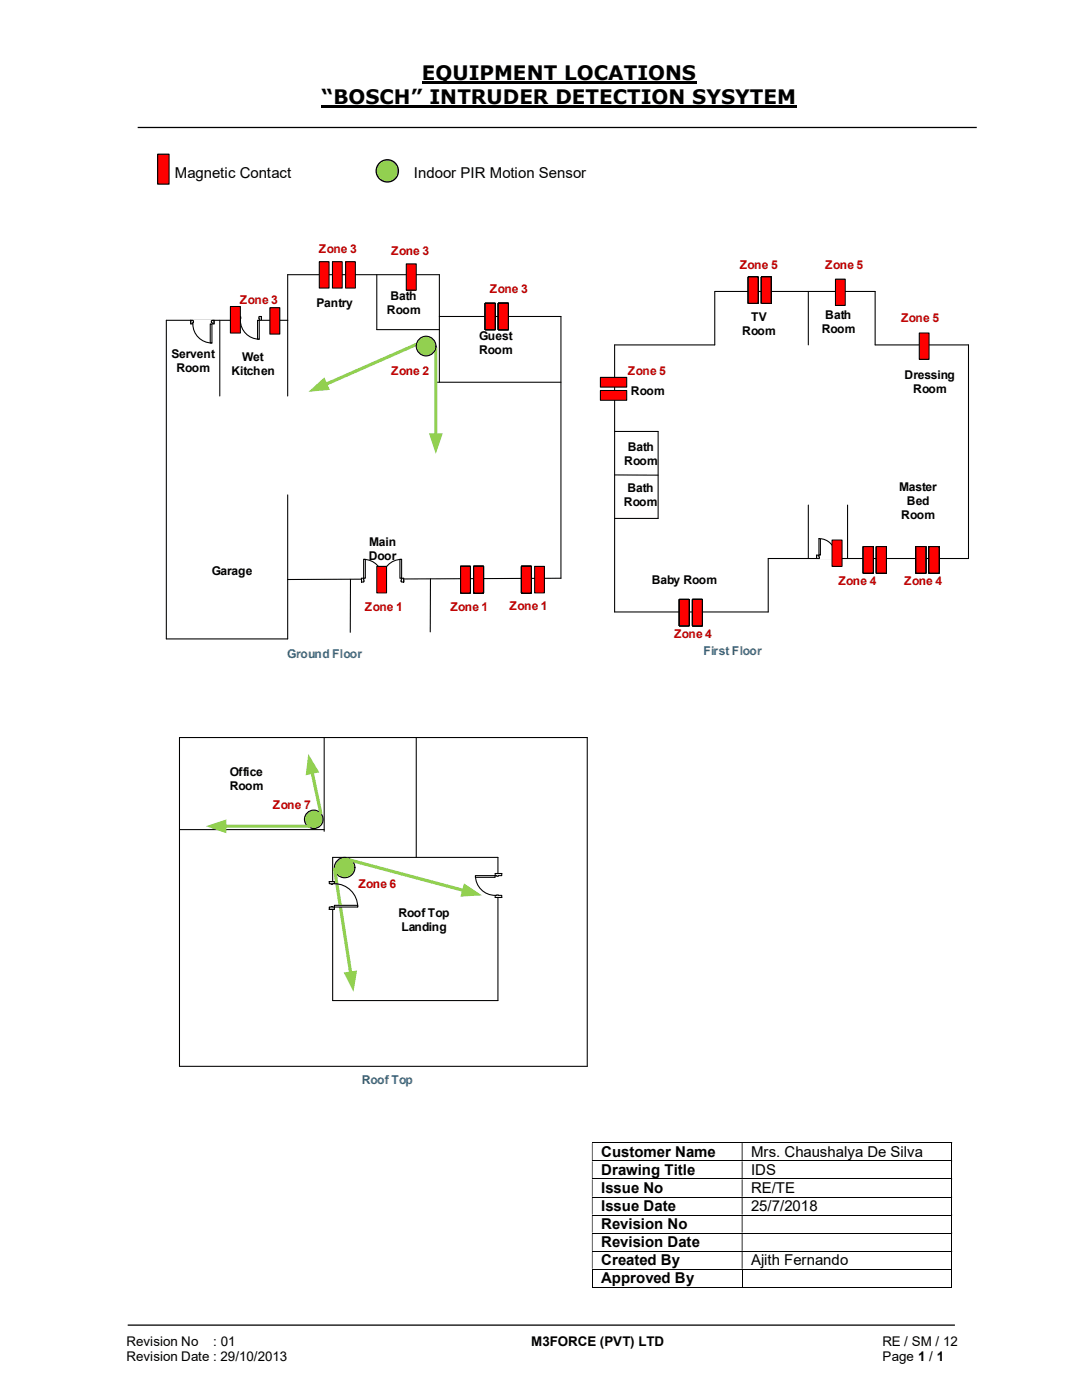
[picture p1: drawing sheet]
<svg xmlns="http://www.w3.org/2000/svg" width="216mm" height="279mm" viewBox="0 0 216 279" stroke-linecap="round" stroke-linejoin="round" font-family="sans-serif">
<path d="M84.2 16.4h54.8M64.2 21.3h94.8" fill="none" stroke="#000" stroke-width=".42"/>
<path d="M27.5 25.4h167.4M25.5 264.5h165" fill="none" stroke="#000" stroke-width=".25"/>
<path d="M31.5 30.8h2.2v5.9h-2.2z" fill-rule="evenodd" fill="#f00"/>
<path d="M31.5 30.8h2.2v5.9h-2.2z" fill="none" stroke="#000" stroke-width=".24"/>
<g fill="none" stroke="#000" stroke-width=".2">
<path d="M118.1 228h71.8M118.1 231.7h71.8M118.1 235.3h71.8M118.1 238.9h71.8M189.9 228.1v3.5M189.9 231.8v3.4M189.9 235.4v3.4M189.9 239v3.4M118.1 242.5h71.8M118.1 246.1h71.8M118.1 249.7h71.8M118.1 253.3h71.8"/>
<path d="M118.1 256.9h29.9M118.2 253.4v3.6M148.1 253.4v3.6M148.2 256.9h41.7M189.9 242.6v3.4M189.9 246.2v3.4M189.9 249.8v3.4M189.9 253.4v3.6"/>
</g>
<g fill="#000">
<path d="M189.9 228h.1v.1h-.1zM118.1 228.1h.1v3.5h-.1zM148 228.1h.2v3.5h-.2z" fill-rule="evenodd"/>
<path d="M189.9 231.6h.1v.2h-.1zM118.1 231.8h.1v3.4h-.1zM148 231.8h.2v3.4h-.2z" fill-rule="evenodd"/>
<path d="M189.9 235.2h.1v.2h-.1zM118.1 235.4h.1v3.4h-.1zM148 235.4h.2v3.4h-.2z" fill-rule="evenodd"/>
<path d="M189.9 238.8l.1 .2zM118.1 239h.1v3.4h-.1zM148 239h.2v3.4h-.2z" fill-rule="evenodd"/>
<path d="M189.9 242.4h.1v.2h-.1zM118.1 242.6h.1v3.4h-.1zM148 242.6h.2v3.4h-.2z" fill-rule="evenodd"/>
<path d="M189.9 246h.1v.2h-.1zM118.1 246.2h.1v3.4h-.1zM148 246.2h.2v3.4h-.2z" fill-rule="evenodd"/>
<path d="M189.9 249.6h.1v.2h-.1zM118.1 249.8h.1v3.4h-.1zM148 249.8h.2v3.4h-.2z" fill-rule="evenodd"/>
</g>
<path d="M189.9 253.2h.1v.2h-.1zM189.9 256.8h.1v.2h-.1z" fill="#000"/>
<path d="M75.2 54.8v11h12.5M43.9 63.9v15.1M57.4 63.9h-24.2v63.6h24.2v-28.7M87 76.3h24.9M87.7 76.3v-21.5h-30.3v24.2M87.7 63.2h24.2v52.2l-54.5 .3M69.9 115.6v10.6M35.8 147.2h81.4v65.6h-81.4" fill="none" stroke="#000" stroke-width=".21"/>
<path d="M83.1 68.7l-18.1 8" fill="none" stroke="#92d050" stroke-width=".64"/>
<path d="M61.6 78.2l3.1-2.9 1.1 2.5z" fill="#92d050"/>
<path d="M87 69.3v17.5" fill="none" stroke="#92d050" stroke-width=".64"/>
<path d="M85.6 86.5h2.7l-1.3 4.1z" fill="#92d050"/>
<path d="M142.6 58.2v10.6h-20v53.3h30.7v-10.6h40v-42.7h-18.7v-10.6h-31.9M161.3 58.2v10.6M122.6 86.1h8.7v17.4h-8.7M122.6 94.8h8.7M161.3 100.8v10.7M169.1 100.8v10.7" fill="none" stroke="#000" stroke-width=".21"/>
<path d="M47.5 63.1h4.7v.9h-4.7z" fill="#fff"/>
<path d="M47.5 63.1h4.7v.9h-4.7z" fill="none" stroke="#fff" stroke-width=".21"/>
<path d="M51.7 63.2h.5v.7h-.5zM47.5 63.2v.7h.5v-.7z" fill-rule="evenodd" fill="#fff"/>
<path d="M48 63.2h-.5v.7h.5v-.3M51.7 63.2h.5v.7h-.5v-.3" fill="none" stroke="#000" stroke-width=".21"/>
<path d="M51.6 63.2l.1 .4zM48 63.2v.4z" fill-rule="evenodd" fill="#fff"/>
<path d="M47.5 63.2v.7M48 63.9a3.8 3.8 0 0 0 3.7 3.8M48 63.2v.4M51.7 63.2v.4M52.2 63.2v.7" fill="none" stroke="#000" stroke-width=".21"/>
<path d="M51.4 63.9h.3v3.8h-.3z" fill-rule="evenodd" fill="#fff"/>
<path d="M51.4 63.9h.3v3.8h-.3z" fill="none" stroke="#000" stroke-width=".21"/>
<path d="M38.1 63.9h4.6v.8h-4.6z" fill="#fff"/>
<path d="M38.1 63.9h4.6v.8h-4.6z" fill="none" stroke="#fff" stroke-width=".21"/>
<path d="M42.3 63.9h.4v.7h-.4zM38.1 63.9v.7h.4v-.7z" fill-rule="evenodd" fill="#fff"/>
<path d="M38.5 64l-.4-.1v.7h.4v-.3M42.3 64l.4-.1v.7h-.4v-.3" fill="none" stroke="#000" stroke-width=".21"/>
<path d="M42.2 64h.1v.3h-.1zM38.5 64v.3h.1v-.3z" fill-rule="evenodd" fill="#fff"/>
<path d="M38.1 63.9v.7M38.5 64h.1v.3h-.1M38.5 64.6a3.8 3.8 0 0 0 3.8 3.9M42.3 64h-.1v.3h.1M42.7 63.9v.7" fill="none" stroke="#000" stroke-width=".21"/>
<path d="M42 64.6h.3v3.9h-.3z" fill-rule="evenodd" fill="#fff"/>
<path d="M42 64.6h.3v3.9h-.3z" fill="none" stroke="#000" stroke-width=".21"/>
<path d="M72.1 115.4h8.5v.8h-8.5z" fill="#fff"/>
<path d="M72.1 115.4h8.5v.8h-8.5z" fill="none" stroke="#fff" stroke-width=".21"/>
<path d="M80.1 115.4v.8h.5v-.8zM72.1 115.4h.5v.8h-.5z" fill-rule="evenodd" fill="#fff"/>
<path d="M72.6 115.7v-.3h-.5v.8l.5-.1M80.1 115.7v-.3h.5v.8l-.5-.1" fill="none" stroke="#000" stroke-width=".21"/>
<path d="M80 115.7v.4h.1v-.4zM72.6 115.7v.4z" fill-rule="evenodd" fill="#fff"/>
<path d="M72.1 115.4v.8M72.6 111.6a3.8 3.8 0 0 1 3.7 3.8 3.8 3.8 0 0 1 3.8-3.8M72.6 115.7v.4M80.1 115.7h-.1v.4h.1M80.6 115.4v.8" fill="none" stroke="#000" stroke-width=".21"/>
<path d="M72.6 111.6h.3v3.8h-.3z" fill-rule="evenodd" fill="#fff"/>
<path d="M72.6 111.6h.3v3.8h-.3z" fill="none" stroke="#000" stroke-width=".21"/>
<path d="M79.8 111.6h.3v3.8h-.3z" fill-rule="evenodd" fill="#fff"/>
<path d="M79.8 111.6h.3v3.8h-.3zM35.8 147.2v65.6M64.7 147.2v18.7M83.1 147.2v23.9M35.8 165.6h28.9M66.4 171.1h33v28.6h-33z" fill="none" stroke="#000" stroke-width=".21"/>
<circle cx="68.8" cy="173.1" r="2.04" fill="#92d050"/>
<circle cx="68.8" cy="173.1" r="2.04" fill="none" stroke="#000" stroke-width=".21"/>
<path d="M69.3 171.5l23.2 6.2" fill="none" stroke="#92d050" stroke-width=".64"/>
<path d="M92.6 176.3l3.6 2.4-4.3 .2z" fill="#92d050"/>
<path d="M66.8 173.4l3.2 20.8" fill="none" stroke="#92d050" stroke-width=".64"/>
<g fill="#92d050">
<path d="M68.6 194.1l2.6-.4-.7 4.3z"/>
<circle cx="62.6" cy="163.5" r="1.85"/>
</g>
<circle cx="62.6" cy="163.5" r="1.85" fill="none" stroke="#000" stroke-width=".21"/>
<path d="M44.8 164.9h17" fill="none" stroke="#92d050" stroke-width=".64"/>
<path d="M41.1 164.9l4.1-1.4v2.8z" fill="#92d050"/>
<path d="M62.3 154.1l1.7 8.2" fill="none" stroke="#92d050" stroke-width=".64"/>
<path d="M61.5 150.5l2.2 3.6-2.7 .6z" fill="#92d050"/>
<path d="M98.8 174.3h1.4v4.8h-1.4z" fill-rule="evenodd" fill="#fff"/>
<path d="M98.8 174.3h1.4v4.8h-1.4z" fill="none" stroke="#fff" stroke-width=".21"/>
<path d="M98.8 174.3v.5h1.3v-.5zM98.8 178.7h1.3v.4h-1.3z" fill-rule="evenodd" fill="#fff"/>
<path d="M99.1 174.8h-.3v-.5h1.3v.5h-.7M99.1 178.7h-.3v.4h1.3v-.4h-.7" fill="none" stroke="#000" stroke-width=".21"/>
<path d="M99.1 174.8v.1h.3v-.1zM99.1 178.6l.3 .1z" fill-rule="evenodd" fill="#fff"/>
<path d="M94.9 174.8a3.9 3.9 0 0 0 3.9 3.9M98.8 174.3h1.3M98.8 179.1h1.3M99.1 174.8v.1h.3v-.1M99.1 178.7h.3" fill="none" stroke="#000" stroke-width=".21"/>
<path d="M94.9 174.8h3.9v.3h-3.9z" fill="#fff"/>
<path d="M94.9 174.8h3.9v.3h-3.9z" fill="none" stroke="#000" stroke-width=".21"/>
<path d="M65.7 175.9h1.1v5.6h-1.1z" fill-rule="evenodd" fill="#fff"/>
<path d="M65.7 175.9h1.1v5.6h-1.1z" fill="none" stroke="#fff" stroke-width=".21"/>
<path d="M65.7 181v.5h1v-.5zM65.7 175.9h1v.5h-1z" fill-rule="evenodd" fill="#fff"/>
<path d="M66.1 176.4h-.4v-.5h1v.5h-.3M66.1 181h-.4v.5h1v-.5h-.3" fill="none" stroke="#000" stroke-width=".21"/>
<path d="M66.1 180.9l.3 .1zM66.1 176.4h.3v.1h-.3z" fill-rule="evenodd" fill="#fff"/>
<path d="M65.7 175.9h1M66.1 176.4v.1h.3v-.1M66.7 176.4a4.6 4.6 0 0 1 4.7 4.6M65.7 181.5h1M66.1 181h.3" fill="none" stroke="#000" stroke-width=".21"/>
<path d="M66.7 180.7h4.7v.3h-4.7z" fill="#fff"/>
<path d="M85.9 115.5v10.6M66.7 180.7h4.7v.3h-4.7z" fill="none" stroke="#000" stroke-width=".21"/>
<circle cx="85" cy="69.1" r="1.97" fill="#92d050"/>
<circle cx="85" cy="69.1" r="1.97" fill="none" stroke="#000" stroke-width=".21"/>
<path d="M183.4 66.5h2v5.2h-2z" fill="#f00"/>
<path d="M183.4 66.5h2v5.2h-2z" fill="none" stroke="#000" stroke-width=".21"/>
<path d="M166.7 55.7h2v5.3h-2z" fill="#f00"/>
<path d="M166.7 55.7h2v5.3h-2z" fill="none" stroke="#000" stroke-width=".21"/>
<path d="M81.1 52.7h2v5.2h-2z" fill="#f00"/>
<path d="M81.1 52.7h2v5.2h-2z" fill="none" stroke="#000" stroke-width=".21"/>
<path d="M66.3 52.2h2v5.3h-2z" fill="#f00"/>
<path d="M66.3 52.2h2v5.3h-2z" fill="none" stroke="#000" stroke-width=".21"/>
<path d="M69 52.2h1.9v5.3h-1.9z" fill="#f00"/>
<path d="M69 52.2h1.9v5.3h-1.9z" fill="none" stroke="#000" stroke-width=".21"/>
<path d="M63.7 52.2h2v5.3h-2z" fill="#f00"/>
<path d="M63.7 52.2h2v5.3h-2z" fill="none" stroke="#000" stroke-width=".21"/>
<path d="M119.8 77.9h5.3v2h-5.3z" fill-rule="evenodd" fill="#f00"/>
<path d="M119.8 77.9h5.3v2h-5.3z" fill="none" stroke="#000" stroke-width=".21"/>
<path d="M119.8 75.3h5.3v2h-5.3z" fill-rule="evenodd" fill="#f00"/>
<path d="M119.8 75.3h5.3v2h-5.3z" fill="none" stroke="#000" stroke-width=".21"/>
<path d="M104.1 113h1.9v5.3h-1.9z" fill="#f00"/>
<path d="M104.1 113h1.9v5.3h-1.9z" fill="none" stroke="#000" stroke-width=".21"/>
<path d="M94.5 113h2v5.3h-2z" fill="#f00"/>
<path d="M94.5 113h2v5.3h-2z" fill="none" stroke="#000" stroke-width=".21"/>
<path d="M91.9 113h2v5.3h-2z" fill="#f00"/>
<path d="M91.9 113h2v5.3h-2z" fill="none" stroke="#000" stroke-width=".21"/>
<path d="M104.1 113h1.9v5.3h-1.9z" fill="#f00"/>
<path d="M104.1 113h1.9v5.3h-1.9z" fill="none" stroke="#000" stroke-width=".21"/>
<path d="M94.5 113h2v5.3h-2z" fill="#f00"/>
<path d="M94.5 113h2v5.3h-2z" fill="none" stroke="#000" stroke-width=".21"/>
<path d="M91.9 113h2v5.3h-2z" fill="#f00"/>
<path d="M91.9 113h2v5.3h-2z" fill="none" stroke="#000" stroke-width=".21"/>
<path d="M104.1 113h1.9v5.3h-1.9z" fill="#f00"/>
<path d="M104.1 113h1.9v5.3h-1.9z" fill="none" stroke="#000" stroke-width=".21"/>
<path d="M94.5 113h2v5.3h-2z" fill="#f00"/>
<path d="M94.5 113h2v5.3h-2z" fill="none" stroke="#000" stroke-width=".21"/>
<path d="M91.9 113h2v5.3h-2z" fill="#f00"/>
<path d="M91.9 113h2v5.3h-2z" fill="none" stroke="#000" stroke-width=".21"/>
<path d="M104.1 113h1.9v5.3h-1.9z" fill="#f00"/>
<path d="M104.1 113h1.9v5.3h-1.9z" fill="none" stroke="#000" stroke-width=".21"/>
<path d="M94.5 113h2v5.3h-2z" fill="#f00"/>
<path d="M94.5 113h2v5.3h-2z" fill="none" stroke="#000" stroke-width=".21"/>
<path d="M91.9 113h2v5.3h-2z" fill="#f00"/>
<path d="M91.9 113h2v5.3h-2z" fill="none" stroke="#000" stroke-width=".21"/>
<path d="M104.1 113h1.9v5.3h-1.9z" fill="#f00"/>
<path d="M104.1 113h1.9v5.3h-1.9z" fill="none" stroke="#000" stroke-width=".21"/>
<path d="M94.5 113h2v5.3h-2z" fill="#f00"/>
<path d="M94.5 113h2v5.3h-2z" fill="none" stroke="#000" stroke-width=".21"/>
<path d="M91.9 113h2v5.3h-2z" fill="#f00"/>
<path d="M91.9 113h2v5.3h-2z" fill="none" stroke="#000" stroke-width=".21"/>
<path d="M104.1 113h1.9v5.3h-1.9z" fill="#f00"/>
<path d="M104.1 113h1.9v5.3h-1.9z" fill="none" stroke="#000" stroke-width=".21"/>
<path d="M94.5 113h2v5.3h-2z" fill="#f00"/>
<path d="M94.5 113h2v5.3h-2z" fill="none" stroke="#000" stroke-width=".21"/>
<path d="M91.9 113h2v5.3h-2z" fill="#f00"/>
<path d="M91.9 113h2v5.3h-2z" fill="none" stroke="#000" stroke-width=".21"/>
<path d="M104.1 113h1.9v5.3h-1.9z" fill="#f00"/>
<path d="M104.1 113h1.9v5.3h-1.9z" fill="none" stroke="#000" stroke-width=".21"/>
<path d="M94.5 113h2v5.3h-2z" fill="#f00"/>
<path d="M94.5 113h2v5.3h-2z" fill="none" stroke="#000" stroke-width=".21"/>
<path d="M104.1 113h1.9v5.3h-1.9z" fill="#f00"/>
<path d="M104.1 113h1.9v5.3h-1.9z" fill="none" stroke="#000" stroke-width=".21"/>
<path d="M94.5 113h2v5.3h-2z" fill="#f00"/>
<path d="M94.5 113h2v5.3h-2z" fill="none" stroke="#000" stroke-width=".21"/>
<path d="M104.1 113h1.9v5.3h-1.9z" fill="#f00"/>
<path d="M104.1 113h1.9v5.3h-1.9z" fill="none" stroke="#000" stroke-width=".21"/>
<path d="M94.5 113h2v5.3h-2z" fill="#f00"/>
<path d="M94.5 113h2v5.3h-2z" fill="none" stroke="#000" stroke-width=".21"/>
<path d="M106.7 113h1.9v5.3h-1.9z" fill="#f00"/>
<path d="M106.7 113h1.9v5.3h-1.9z" fill="none" stroke="#000" stroke-width=".21"/>
<path d="M46 61.2h2v5.3h-2z" fill="#f00"/>
<path d="M46 61.2h2v5.3h-2z" fill="none" stroke="#000" stroke-width=".21"/>
<path d="M53.8 61.4h2v5.3h-2z" fill="#f00"/>
<path d="M53.8 61.4h2v5.3h-2z" fill="none" stroke="#000" stroke-width=".21"/>
<path d="M75.2 113h1.9v5.3h-1.9z" fill="#f00"/>
<path d="M75.2 113h1.9v5.3h-1.9z" fill="none" stroke="#000" stroke-width=".21"/>
<path d="M99.4 60.5h2v5.3h-2z" fill="#f00"/>
<path d="M99.4 60.5h2v5.3h-2z" fill="none" stroke="#000" stroke-width=".21"/>
<path d="M96.8 60.5h2v5.3h-2z" fill="#f00"/>
<path d="M96.8 60.5h2v5.3h-2z" fill="none" stroke="#000" stroke-width=".21"/>
<path d="M99.4 60.5h2v5.3h-2z" fill="#f00"/>
<path d="M99.4 60.5h2v5.3h-2z" fill="none" stroke="#000" stroke-width=".21"/>
<path d="M96.8 60.5h2v5.3h-2z" fill="#f00"/>
<path d="M96.8 60.5h2v5.3h-2z" fill="none" stroke="#000" stroke-width=".21"/>
<path d="M99.4 60.5h2v5.3h-2z" fill="#f00"/>
<path d="M99.4 60.5h2v5.3h-2z" fill="none" stroke="#000" stroke-width=".21"/>
<path d="M96.8 60.5h2v5.3h-2z" fill="#f00"/>
<path d="M96.8 60.5h2v5.3h-2z" fill="none" stroke="#000" stroke-width=".21"/>
<path d="M99.4 60.5h2v5.3h-2z" fill="#f00"/>
<path d="M99.4 60.5h2v5.3h-2z" fill="none" stroke="#000" stroke-width=".21"/>
<path d="M96.8 60.5h2v5.3h-2z" fill="#f00"/>
<path d="M96.8 60.5h2v5.3h-2z" fill="none" stroke="#000" stroke-width=".21"/>
<path d="M99.4 60.5h2v5.3h-2z" fill="#f00"/>
<path d="M99.4 60.5h2v5.3h-2z" fill="none" stroke="#000" stroke-width=".21"/>
<path d="M96.8 60.5h2v5.3h-2z" fill="#f00"/>
<path d="M96.8 60.5h2v5.3h-2z" fill="none" stroke="#000" stroke-width=".21"/>
<path d="M99.4 60.5h2v5.3h-2z" fill="#f00"/>
<path d="M99.4 60.5h2v5.3h-2z" fill="none" stroke="#000" stroke-width=".21"/>
<path d="M96.8 60.5h2v5.3h-2z" fill="#f00"/>
<path d="M96.8 60.5h2v5.3h-2z" fill="none" stroke="#000" stroke-width=".21"/>
<path d="M99.4 60.5h2v5.3h-2z" fill="#f00"/>
<path d="M99.4 60.5h2v5.3h-2z" fill="none" stroke="#000" stroke-width=".21"/>
<path d="M99.4 60.5h2v5.3h-2z" fill="#f00"/>
<path d="M99.4 60.5h2v5.3h-2z" fill="none" stroke="#000" stroke-width=".21"/>
<path d="M99.4 60.5h2v5.3h-2z" fill="#f00"/>
<path d="M99.4 60.5h2v5.3h-2z" fill="none" stroke="#000" stroke-width=".21"/>
<path d="M151.9 55.3h2v5.2h-2z" fill="#f00"/>
<path d="M151.9 55.3h2v5.2h-2z" fill="none" stroke="#000" stroke-width=".21"/>
<path d="M149.3 55.3h2v5.2h-2z" fill="#f00"/>
<path d="M149.3 55.3h2v5.2h-2z" fill="none" stroke="#000" stroke-width=".21"/>
<path d="M151.9 55.3h2v5.2h-2z" fill="#f00"/>
<path d="M151.9 55.3h2v5.2h-2z" fill="none" stroke="#000" stroke-width=".21"/>
<path d="M149.3 55.3h2v5.2h-2z" fill="#f00"/>
<path d="M149.3 55.3h2v5.2h-2z" fill="none" stroke="#000" stroke-width=".21"/>
<path d="M151.9 55.3h2v5.2h-2z" fill="#f00"/>
<path d="M151.9 55.3h2v5.2h-2z" fill="none" stroke="#000" stroke-width=".21"/>
<path d="M149.3 55.3h2v5.2h-2z" fill="#f00"/>
<path d="M149.3 55.3h2v5.2h-2z" fill="none" stroke="#000" stroke-width=".21"/>
<path d="M151.9 55.3h2v5.2h-2z" fill="#f00"/>
<path d="M151.9 55.3h2v5.2h-2z" fill="none" stroke="#000" stroke-width=".21"/>
<path d="M149.3 55.3h2v5.2h-2z" fill="#f00"/>
<path d="M149.3 55.3h2v5.2h-2z" fill="none" stroke="#000" stroke-width=".21"/>
<path d="M151.9 55.3h2v5.2h-2z" fill="#f00"/>
<path d="M151.9 55.3h2v5.2h-2z" fill="none" stroke="#000" stroke-width=".21"/>
<path d="M149.3 55.3h2v5.2h-2z" fill="#f00"/>
<path d="M149.3 55.3h2v5.2h-2z" fill="none" stroke="#000" stroke-width=".21"/>
<path d="M151.9 55.3h2v5.2h-2z" fill="#f00"/>
<path d="M151.9 55.3h2v5.2h-2z" fill="none" stroke="#000" stroke-width=".21"/>
<path d="M149.3 55.3h2v5.2h-2z" fill="#f00"/>
<path d="M149.3 55.3h2v5.2h-2z" fill="none" stroke="#000" stroke-width=".21"/>
<path d="M151.9 55.3h2v5.2h-2z" fill="#f00"/>
<path d="M151.9 55.3h2v5.2h-2z" fill="none" stroke="#000" stroke-width=".21"/>
<path d="M151.9 55.3h2v5.2h-2z" fill="#f00"/>
<path d="M151.9 55.3h2v5.2h-2z" fill="none" stroke="#000" stroke-width=".21"/>
<path d="M151.9 55.3h2v5.2h-2z" fill="#f00"/>
<path d="M151.9 55.3h2v5.2h-2z" fill="none" stroke="#000" stroke-width=".21"/>
<path d="M138.2 119.6h1.9v5.3h-1.9z" fill="#f00"/>
<path d="M138.2 119.6h1.9v5.3h-1.9z" fill="none" stroke="#000" stroke-width=".21"/>
<path d="M135.6 119.6h1.9v5.3h-1.9z" fill="#f00"/>
<path d="M135.6 119.6h1.9v5.3h-1.9z" fill="none" stroke="#000" stroke-width=".21"/>
<path d="M138.2 119.6h1.9v5.3h-1.9z" fill="#f00"/>
<path d="M138.2 119.6h1.9v5.3h-1.9z" fill="none" stroke="#000" stroke-width=".21"/>
<path d="M135.6 119.6h1.9v5.3h-1.9z" fill="#f00"/>
<path d="M135.6 119.6h1.9v5.3h-1.9z" fill="none" stroke="#000" stroke-width=".21"/>
<path d="M138.2 119.6h1.9v5.3h-1.9z" fill="#f00"/>
<path d="M138.2 119.6h1.9v5.3h-1.9z" fill="none" stroke="#000" stroke-width=".21"/>
<path d="M135.6 119.6h1.9v5.3h-1.9z" fill="#f00"/>
<path d="M135.6 119.6h1.9v5.3h-1.9z" fill="none" stroke="#000" stroke-width=".21"/>
<path d="M138.2 119.6h1.9v5.3h-1.9z" fill="#f00"/>
<path d="M138.2 119.6h1.9v5.3h-1.9z" fill="none" stroke="#000" stroke-width=".21"/>
<path d="M135.6 119.6h1.9v5.3h-1.9z" fill="#f00"/>
<path d="M135.6 119.6h1.9v5.3h-1.9z" fill="none" stroke="#000" stroke-width=".21"/>
<path d="M138.2 119.6h1.9v5.3h-1.9z" fill="#f00"/>
<path d="M138.2 119.6h1.9v5.3h-1.9z" fill="none" stroke="#000" stroke-width=".21"/>
<path d="M135.6 119.6h1.9v5.3h-1.9z" fill="#f00"/>
<path d="M135.6 119.6h1.9v5.3h-1.9z" fill="none" stroke="#000" stroke-width=".21"/>
<path d="M138.2 119.6h1.9v5.3h-1.9z" fill="#f00"/>
<path d="M138.2 119.6h1.9v5.3h-1.9z" fill="none" stroke="#000" stroke-width=".21"/>
<path d="M135.6 119.6h1.9v5.3h-1.9z" fill="#f00"/>
<path d="M135.6 119.6h1.9v5.3h-1.9z" fill="none" stroke="#000" stroke-width=".21"/>
<path d="M138.2 119.6h1.9v5.3h-1.9z" fill="#f00"/>
<path d="M138.2 119.6h1.9v5.3h-1.9z" fill="none" stroke="#000" stroke-width=".21"/>
<path d="M138.2 119.6h1.9v5.3h-1.9z" fill="#f00"/>
<path d="M138.2 119.6h1.9v5.3h-1.9z" fill="none" stroke="#000" stroke-width=".21"/>
<path d="M138.2 119.6h1.9v5.3h-1.9z" fill="#f00"/>
<path d="M138.2 119.6h1.9v5.3h-1.9z" fill="none" stroke="#000" stroke-width=".21"/>
<path d="M162.9 110.7h4.3v.8h-4.3z" fill="#fff"/>
<path d="M162.9 110.7h4.3v.8h-4.3z" fill="none" stroke="#fff" stroke-width=".21"/>
<path d="M162.9 110.8h.5v.7h-.5zM166.7 110.8v.7h.5v-.7z" fill-rule="evenodd" fill="#fff"/>
<path d="M163.4 111.1v-.3h-.5v.7h.5M166.7 111.1v-.3h.5v.7h-.5" fill="none" stroke="#000" stroke-width=".21"/>
<path d="M163.4 111.1l.1 .4zM166.6 111.1l.1 .4z" fill-rule="evenodd" fill="#fff"/>
<path d="M162.9 110.8v.7M163.4 107.5a3.3 3.3 0 0 1 3.3 3.3M163.4 111.1v.4M166.7 111.1v.4M167.2 110.8v.7" fill="none" stroke="#000" stroke-width=".21"/>
<path d="M163.4 107.5h.3v3.3h-.3z" fill-rule="evenodd" fill="#fff"/>
<path d="M163.4 107.5h.3v3.3h-.3z" fill="none" stroke="#000" stroke-width=".21"/>
<path d="M166 107.8h2v5.2h-2z" fill="#f00"/>
<path d="M166 107.8h2v5.2h-2z" fill="none" stroke="#000" stroke-width=".21"/>
<path d="M174.9 109.1h2v5.3h-2z" fill="#f00"/>
<path d="M174.9 109.1h2v5.3h-2z" fill="none" stroke="#000" stroke-width=".21"/>
<path d="M172.3 109.1h1.9v5.3h-1.9z" fill="#f00"/>
<path d="M172.3 109.1h1.9v5.3h-1.9z" fill="none" stroke="#000" stroke-width=".21"/>
<path d="M174.9 109.1h2v5.3h-2z" fill="#f00"/>
<path d="M174.9 109.1h2v5.3h-2z" fill="none" stroke="#000" stroke-width=".21"/>
<path d="M172.3 109.1h1.9v5.3h-1.9z" fill="#f00"/>
<path d="M172.3 109.1h1.9v5.3h-1.9z" fill="none" stroke="#000" stroke-width=".21"/>
<path d="M174.9 109.1h2v5.3h-2z" fill="#f00"/>
<path d="M174.9 109.1h2v5.3h-2z" fill="none" stroke="#000" stroke-width=".21"/>
<path d="M172.3 109.1h1.9v5.3h-1.9z" fill="#f00"/>
<path d="M172.3 109.1h1.9v5.3h-1.9z" fill="none" stroke="#000" stroke-width=".21"/>
<path d="M174.9 109.1h2v5.3h-2z" fill="#f00"/>
<path d="M174.9 109.1h2v5.3h-2z" fill="none" stroke="#000" stroke-width=".21"/>
<path d="M172.3 109.1h1.9v5.3h-1.9z" fill="#f00"/>
<path d="M172.3 109.1h1.9v5.3h-1.9z" fill="none" stroke="#000" stroke-width=".21"/>
<path d="M174.9 109.1h2v5.3h-2z" fill="#f00"/>
<path d="M174.9 109.1h2v5.3h-2z" fill="none" stroke="#000" stroke-width=".21"/>
<path d="M172.3 109.1h1.9v5.3h-1.9z" fill="#f00"/>
<path d="M172.3 109.1h1.9v5.3h-1.9z" fill="none" stroke="#000" stroke-width=".21"/>
<path d="M174.9 109.1h2v5.3h-2z" fill="#f00"/>
<path d="M174.9 109.1h2v5.3h-2z" fill="none" stroke="#000" stroke-width=".21"/>
<path d="M172.3 109.1h1.9v5.3h-1.9z" fill="#f00"/>
<path d="M172.3 109.1h1.9v5.3h-1.9z" fill="none" stroke="#000" stroke-width=".21"/>
<path d="M174.9 109.1h2v5.3h-2z" fill="#f00"/>
<path d="M174.9 109.1h2v5.3h-2z" fill="none" stroke="#000" stroke-width=".21"/>
<path d="M174.9 109.1h2v5.3h-2z" fill="#f00"/>
<path d="M174.9 109.1h2v5.3h-2z" fill="none" stroke="#000" stroke-width=".21"/>
<path d="M174.9 109.1h2v5.3h-2z" fill="#f00"/>
<path d="M174.9 109.1h2v5.3h-2z" fill="none" stroke="#000" stroke-width=".21"/>
<path d="M185.4 109.1h2v5.3h-2z" fill="#f00"/>
<path d="M185.4 109.1h2v5.3h-2z" fill="none" stroke="#000" stroke-width=".21"/>
<path d="M182.8 109.1h1.9v5.3h-1.9z" fill="#f00"/>
<path d="M182.8 109.1h1.9v5.3h-1.9z" fill="none" stroke="#000" stroke-width=".21"/>
<path d="M185.4 109.1h2v5.3h-2z" fill="#f00"/>
<path d="M185.4 109.1h2v5.3h-2z" fill="none" stroke="#000" stroke-width=".21"/>
<path d="M182.8 109.1h1.9v5.3h-1.9z" fill="#f00"/>
<path d="M182.8 109.1h1.9v5.3h-1.9z" fill="none" stroke="#000" stroke-width=".21"/>
<path d="M185.4 109.1h2v5.3h-2z" fill="#f00"/>
<path d="M185.4 109.1h2v5.3h-2z" fill="none" stroke="#000" stroke-width=".21"/>
<path d="M182.8 109.1h1.9v5.3h-1.9z" fill="#f00"/>
<path d="M182.8 109.1h1.9v5.3h-1.9z" fill="none" stroke="#000" stroke-width=".21"/>
<path d="M185.4 109.1h2v5.3h-2z" fill="#f00"/>
<path d="M185.4 109.1h2v5.3h-2z" fill="none" stroke="#000" stroke-width=".21"/>
<path d="M182.8 109.1h1.9v5.3h-1.9z" fill="#f00"/>
<path d="M182.8 109.1h1.9v5.3h-1.9z" fill="none" stroke="#000" stroke-width=".21"/>
<path d="M185.4 109.1h2v5.3h-2z" fill="#f00"/>
<path d="M185.4 109.1h2v5.3h-2z" fill="none" stroke="#000" stroke-width=".21"/>
<path d="M182.8 109.1h1.9v5.3h-1.9z" fill="#f00"/>
<path d="M182.8 109.1h1.9v5.3h-1.9z" fill="none" stroke="#000" stroke-width=".21"/>
<path d="M185.4 109.1h2v5.3h-2z" fill="#f00"/>
<path d="M185.4 109.1h2v5.3h-2z" fill="none" stroke="#000" stroke-width=".21"/>
<path d="M182.8 109.1h1.9v5.3h-1.9z" fill="#f00"/>
<path d="M182.8 109.1h1.9v5.3h-1.9z" fill="none" stroke="#000" stroke-width=".21"/>
<path d="M185.4 109.1h2v5.3h-2z" fill="#f00"/>
<path d="M185.4 109.1h2v5.3h-2z" fill="none" stroke="#000" stroke-width=".21"/>
<path d="M185.4 109.1h2v5.3h-2z" fill="#f00"/>
<path d="M185.4 109.1h2v5.3h-2z" fill="none" stroke="#000" stroke-width=".21"/>
<path d="M185.4 109.1h2v5.3h-2z" fill="#f00"/>
<path d="M185.4 109.1h2v5.3h-2z" fill="none" stroke="#000" stroke-width=".21"/>
<circle cx="77.3" cy="34.1" r="2.22" fill="#92d050"/>
<circle cx="77.3" cy="34.1" r="2.22" fill="none" stroke="#000" stroke-width=".25"/>
<g font-size="4">
<text x="84.2" y="16">EQUIPMENT LOCATIONS</text>
<text x="64.2" y="20.8">“BOSCH” INTRUDER DETECTION SYSYTEM</text>
</g>
<g font-size="3">
<text x="34.9" y="35.5">Magnetic Contact</text>
<text x="82.6" y="35.5">Indoor PIR Motion Sensor</text>
<text x="120" y="230.9">Customer Name</text>
<text x="149.9" y="230.9">Mrs. Chaushalya De Silva</text>
<text x="120" y="234.5">Drawing Title</text>
<text x="120" y="238.1">Issue No</text>
<text x="149.9" y="234.5">IDS</text>
<text x="149.9" y="238.1">RE/TE</text>
<text x="120" y="241.7">Issue Date</text>
<text x="120" y="245.3">Revision No</text>
<text x="149.9" y="241.7">25/7/2018</text>
<text x="120" y="249">Revision Date</text>
<text x="120" y="252.5">Created By</text>
<text x="120" y="256.1">Approved By</text>
<text x="149.9" y="252.5">Ajith Fernando</text>
</g>
<g font-size="2.7">
<text x="25.2" y="268.7">Revision No</text>
<text x="42.6" y="268.7">: 01</text>
<text x="106" y="268.7">M3FORCE (PVT) LTD</text>
<text x="176.1" y="268.7">RE / SM / 12</text>
<text x="25.2" y="271.7">Revision Date : 29/10/2013</text>
<text x="176.1" y="271.7">Page 1 / 1</text>
</g>
<g font-size="2.4" fill="#c00000">
<text x="63.6" y="50.5">Zone 3</text>
<text x="78.1" y="50.8">Zone 3</text>
<text x="147.6" y="53.8">Zone 5</text>
<text x="164.7" y="53.8">Zone 5</text>
<text x="97.7" y="58.4">Zone 3</text>
<text x="47.9" y="60.7">Zone 3</text>
<text x="179.8" y="64.3">Zone 5</text>
<text x="78.1" y="74.8">Zone 2</text>
<text x="125.3" y="74.8">Zone 5</text>
<text x="167.3" y="116.8">Zone 4</text>
<text x="180.4" y="116.8">Zone 4</text>
<text x="72.8" y="122">Zone 1</text>
<text x="89.9" y="122">Zone 1</text>
<text x="101.7" y="121.7">Zone 1</text>
<text x="134.5" y="127.3">Zone 4</text>
<text x="54.4" y="161.4">Zone 7</text>
<text x="71.5" y="177.2">Zone 6</text>
</g>
<g font-size="2.4">
<text x="77.9" y="59.9">Bath</text>
<text x="63.2" y="61.3">Pantry</text>
<text x="77.2" y="62.7">Room</text>
<text x="149.9" y="64.1">TV</text>
<text x="164.7" y="63.7">Bath</text>
<text x="34.2" y="71.4">Servent</text>
<text x="95.6" y="67.8">Guest</text>
<text x="95.6" y="70.6">Room</text>
<text x="148.1" y="66.8">Room</text>
<text x="164" y="66.5">Room</text>
<text x="35.2" y="74.2">Room</text>
<text x="46.2" y="74.9">Kitchen</text>
<text x="48.3" y="72.1">Wet</text>
<text x="180.5" y="75.7">Dressing</text>
<text x="125.9" y="78.8">Room</text>
<text x="182.2" y="78.5">Room</text>
<text x="125.3" y="90">Bath</text>
<text x="124.5" y="92.8">Room</text>
<text x="124.5" y="101">Room</text>
<text x="125.2" y="98.2">Bath</text>
<text x="179.4" y="97.9">Master</text>
<text x="180.9" y="100.7">Bed</text>
<text x="179.8" y="103.5">Room</text>
<text x="73.6" y="111.7">Door</text>
<text x="73.7" y="108.9">Main</text>
<text x="42.2" y="114.9">Garage</text>
<text x="130" y="116.5">Baby Room</text>
<text x="45.9" y="154.8">Office</text>
<text x="45.9" y="157.6">Room</text>
<text x="79.5" y="183">Roof Top</text>
<text x="80.1" y="185.8">Landing</text>
</g>
<g font-size="2.4" fill="#0070c0">
<text x="57.3" y="131.3">Ground Floor</text>
<text x="140.4" y="130.7">First Floor</text>
<text x="72.2" y="216.2">Roof Top</text>
</g>
</svg>
